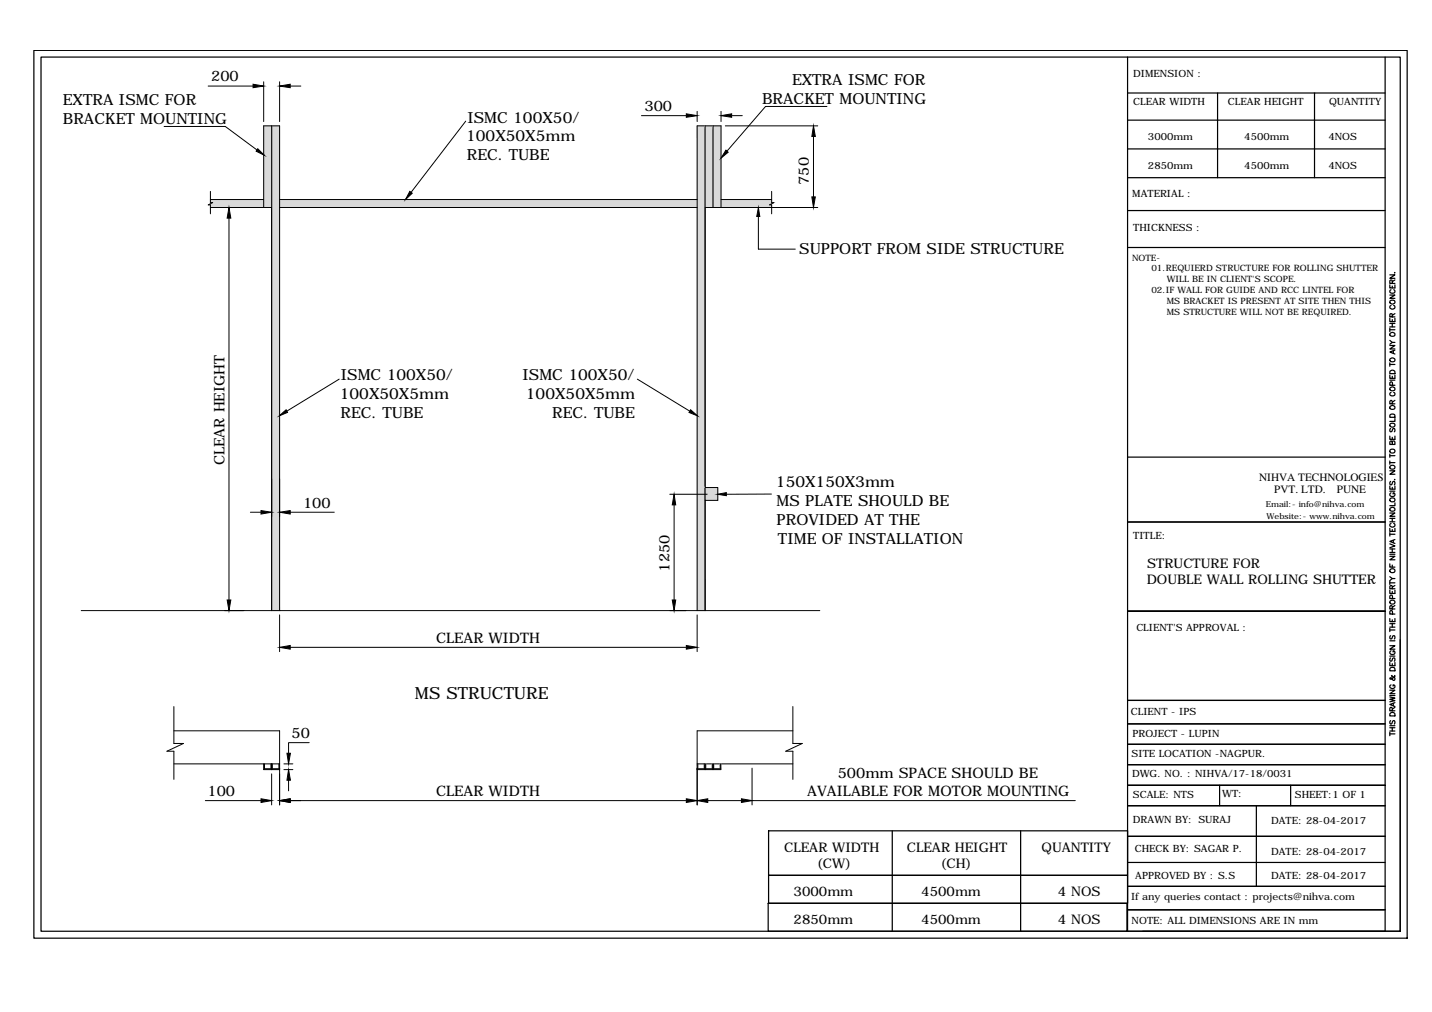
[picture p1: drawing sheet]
<svg xmlns="http://www.w3.org/2000/svg" width="297mm" height="210mm" viewBox="0 0 297 210" stroke-linecap="round" stroke-linejoin="round" font-family="sans-serif">
<!-- layer: 0 -->
<g fill="none" stroke="#000" stroke-width=".25">
<path d="M7 10.4h284.9v184.2h-284.9zM8.5 11.8h281.9v181.4h-281.9zM233.9 11.8v181.4h53.4v-181.4M233.9 19.3h53.4M252.6 19.3v17.6M272.7 19.3v17.6M233.9 30.9h53.4M233.9 24.9h53.4M233.9 36.9h53.4M233.9 43.7h53.4M233.9 51.3h53.4M288.3 59.1v.6h1v-.6"/>
<path d="M288.3 57h1l-1 .7h1M288.8 58.8v-.6h-.5v.6h1M288.8 59.3v.4M289.3 56.5v.1zM289.3 58.1l-.5 .3M288.3 77.8v.7h1v-.7M288.3 71.7h1l-1 .7h1M288.3 66v.7h1v-.7M288.3 61.2h1l-1 .7h1M288.3 68.1v.7M288.3 75.3v.7M288.3 78.9h1"/>
<path d="M288.3 75.6h1M288.3 70.6l.5 .4M288.3 68.4h1M288.3 67.8h1M288.3 67.1h1M288.3 77a.58 .58 0 0 1 .8-.2 .58 .58 0 0 1 .2 .7h-1zM288.3 74.5a.51 .51 0 0 1 .7-.2 .51 .51 0 0 1 .2 .7 .54 .54 0 0 1-.6 0 .54 .54 0 0 1-.3-.5zM288.3 69.2a.51 .51 0 0 1 .7-.2 .51 .51 0 0 1 .2 .7 .54 .54 0 0 1-.6 0 .54 .54 0 0 1-.3-.5zM288.3 62.4a.51 .51 0 0 1 .7-.1 .51 .51 0 0 1 .2 .6 .54 .54 0 0 1-.6 .1 .54 .54 0 0 1-.3-.6zM288.5 63.4a.39 .39 0 0 0-.2 .4 .39 .39 0 0 0 .4 .3 .45 .45 0 0 0 .6-.1 .45 .45 0 0 0-.1-.6h-.1M288.5 60.1a.37 .37 0 0 0-.2 .4 .37 .37 0 0 0 .4 .3h.3a.37 .37 0 0 0 .3-.3 .37 .37 0 0 0-.2-.4M288.8 65.7v-.6h-.5v.6h1"/>
<path d="M288.8 66.3v.4M288.8 67.1v.7M288.8 78v.5M288.8 79.9v-.6l-.3-.1-.2 .2v.5h1M289 72.8v.5M289.3 72.6l-1 .4 1 .4M289.3 71h-.5l-.5 .4M289.3 65.1l-.5 .3M233.9 94.8h53.4M288.3 97.6h1l-1 .8h1M288.3 90.5v.6h1v-.6M288.3 94.2v.7"/>
<path d="M288.3 95.6v.7M288.3 96h1M288.3 94.5h1M288.3 96.7a.51 .51 0 0 1 .7-.2 .51 .51 0 0 1 .2 .7 .54 .54 0 0 1-.6 .1 .54 .54 0 0 1-.3-.6zM288.3 88a.51 .51 0 0 1 .7-.2 .51 .51 0 0 1 .2 .7 .52 .52 0 0 1-.6 .1 .52 .52 0 0 1-.3-.6zM288.3 86a.59 .59 0 0 1 .7-.1 .59 .59 0 0 1 .3 .7h-1zM288.3 84.3a.51 .51 0 0 1 .7-.2 .51 .51 0 0 1 .2 .7 .54 .54 0 0 1-.6 .1 .54 .54 0 0 1-.3-.6zM288.3 80.5a.51 .51 0 0 1 .7-.2 .51 .51 0 0 1 .2 .7 .54 .54 0 0 1-.6 0 .54 .54 0 0 1-.3-.5zM288.5 99.9l-.2 .2v.4h.4l.2-.5 .3-.1 .1 .2-.1 .5M288.5 93.2a.52 .52 0 0 1 .6 0 .52 .52 0 0 1 .2 .6 .5 .5 0 0 1-.7 .2 .5 .5 0 0 1-.1-.8zM288.5 88.9l-.2 .2v.4h.4l.2-.5 .3-.1 .1 .2-.1 .5M288.5 81.4a.37 .37 0 0 0-.2 .4 .37 .37 0 0 0 .4 .3h.3a.37 .37 0 0 0 .3-.3 .37 .37 0 0 0-.2-.4"/>
<path d="M288.8 91.7l.2-.2h.3v.2v.5h-1l.1-.7h.3l.1 .7M288.8 83.8v-.6l-.3-.2-.2 .3v.5h1M288.8 90.7v.4M289.3 99.5h.1M289.3 86.8v.6h-1M289.3 83l-.5 .4M233.9 108.3h53.4M288.3 117v.6h1M288.3 115.4h1l-1 .7h1M288.3 112.8l1 .4-1 .4M288.3 109.6v.6h1v-.6M288.3 106.4h1l-1 .7h1"/>
<path d="M288.3 100.8v.7h1v-.7M288.3 110.5v.7M288.3 119.6l.5 .4M288.3 115h1M288.3 114.6h1M288.3 113.9h1M288.3 110.8h1M288.3 108.2h1M288.3 107.5h1M288.3 101.9h1M288.3 118.2a.51 .51 0 0 1 .7-.2 .51 .51 0 0 1 .2 .7 .54 .54 0 0 1-.6 .1 .54 .54 0 0 1-.3-.6zM288.3 105.4a.51 .51 0 0 1 .7-.1 .51 .51 0 0 1 .2 .6 .54 .54 0 0 1-.6 .1 .54 .54 0 0 1-.3-.6z"/>
<path d="M288.5 103.4a.52 .52 0 0 1 .6-.1 .52 .52 0 0 1 .2 .6 .5 .5 0 0 1-.7 .2 .5 .5 0 0 1-.1-.7zM288.5 108.6a.39 .39 0 0 0-.2 .4 .39 .39 0 0 0 .4 .3 .45 .45 0 0 0 .6-.1 .45 .45 0 0 0-.1-.6h-.1M288.5 102.2a.39 .39 0 0 0-.2 .5 .39 .39 0 0 0 .4 .3 .45 .45 0 0 0 .6-.2 .45 .45 0 0 0-.1-.5l-.2-.1v.3M288.8 101.1v.4M288.8 107.5v.7M288.8 109.8v.4M288.8 113.9v.7M288.8 117.2v.4M289 112.1v.5M289.3 111.9l-1 .4 1 .4M289.3 104.3v.6h-1M287.3 126.8h-53.4h53.4"/>
<path d="M288.3 137.4v.7h1v-.7M288.3 133.9h1l-1 .7h1M288.3 128.3v.6h1v-.6M288.3 122.4v.7h1v-.7M288.3 120.5v.7M288.3 130.3v.7M288.3 136.1h1M288.3 132.9h1M288.3 130.7h1M288.3 130.1h1M288.3 129.4h1M288.3 120.9h1"/>
<path d="M288.3 138.6a.59 .59 0 0 1 1 .2v.3h-1zM288.3 124.7a.51 .51 0 0 1 .7-.2 .51 .51 0 0 1 .2 .7 .54 .54 0 0 1-.6 .1 .54 .54 0 0 1-.3-.6zM288.5 136.5l-.2 .2v.4h.4l.2-.5 .3-.1 .1 .2-.1 .4M288.5 131.9l-.2 .2v.3h.4l.2-.5h.3l.1 .2-.1 .4M288.5 135a.39 .39 0 0 0-.2 .4 .39 .39 0 0 0 .4 .3 .45 .45 0 0 0 .6-.1 .45 .45 0 0 0-.1-.6h-.2v.2M288.8 126.3v-.6l-.3-.1-.2 .2v.5h1M288.8 122.1v-.6h-.5v.6h1M288.8 122.7v.4M288.8 128.6v.3M288.8 129.4v.7M288.8 137.7v.4M288.8 127.4v-.7h-.4l-.1 .7h1"/>
<path d="M288.8 124.1v-.6h-.4l-.1 .6h1M289.3 120h-.5l-.5 .4M289.3 125.6l-.5 .4M289.3 121.4l-.5 .4M290.4 132.7v60.5h-53.4M233.9 145.3h53.4M233.9 150.1h53.4M233.9 154.4h53.4M233.9 158.6h53.4M288.3 144.6l1 .2-1 .3 1 .2-1 .3M288.3 143.2h1l-1 .7h1M288.3 152.2h1"/>
<path d="M288.3 151.9v.7M288.3 151.6h1M288.3 150.9h1M288.3 150.5h1M288.3 144.3h1M288.3 148a.58 .58 0 0 1 .8-.2 .58 .58 0 0 1 .2 .7h-1zM288.5 149.5l-.2 .2 .2 .5 .2-.1 .3-.6h.2l.1 .2-.1 .5M288.5 142.1a.39 .39 0 0 0-.2 .4 .39 .39 0 0 0 .4 .3 .45 .45 0 0 0 .6-.1 .45 .45 0 0 0-.1-.6h-.2v.2M288.8 140.1l-.2 .1 .1 .1a.54 .54 0 0 1 .5 .2 .54 .54 0 0 1 .1 .6h-.3l-.5-.5-.2 .1 .2 .2 .2-.1 .6-.4v-.3M288.8 147.4v-.6l-.3-.1-.2 .3v.4h1M288.8 150.9v.7M289 145.9v.5"/>
<path d="M289.3 145.7l-1 .4 1 .4M289.3 146.7l-.5 .4M159.4 172.3h74.5v9.3h-74.5zM185.1 172.3v20.9M211.7 172.3v20.9M233.9 167.1h53.4M233.9 173.5h53.4M233.9 178.9h53.4M253 162.9v4.2M260.6 167.1v16.7M267.7 162.9v4.2M287.3 162.9h-53.4h53.4"/>
<path d="M159.3 187.4h74.5v5.8h-74.5zM159.4 181.6h74.5v5.8h-74.5zM233.9 183.8h53.4M233.9 188.7h53.4"/>
</g>
<g fill="#d9d9d9" stroke="#d9d9d9" stroke-width=".21">
<path d="M58 41.4v1.6h86.6zM58 41.4h86.6v1.6z"/>
<path d="M56.3 26.1v100.5h1.7zM56.3 26.1h1.7v100.5z"/>
<path d="M57.9 158.4v1.1h.1zM57.9 158.4h.1v1.1z"/>
<path d="M56.3 158.4v1.1h.2zM56.3 158.4h.2v1.1z"/>
<path d="M56.2 158.4v1.1h.1zM56.2 158.4h.1v1.1z"/>
<path d="M54.7 158.4v1.1h.2zM54.7 158.4h.2v1.1z"/>
<path d="M56.3 159.5v.1h1.7zM56.3 159.5h1.7v.1z"/>
<path d="M54.7 159.5v.1h1.6zM54.7 159.5h1.6v.1z"/>
<path d="M144.6 26.1v100.5h1.7zM144.6 26.1h1.7v100.5z"/>
<path d="M146.1 158.4v1.1h.2zM146.1 158.4h.2v1.1z"/>
<path d="M144.6 158.4v1.1h.1zM144.6 158.4h.1v1.1z"/>
<path d="M144.6 159.5v.1h1.7zM144.6 159.5h1.7v.1z"/>
<path d="M146.3 26.1v16.9h1.6zM146.3 26.1h1.6v16.9z"/>
<path d="M147.9 26.1v16.9h1.7zM147.9 26.1h1.7v16.9z"/>
<path d="M149.6 41.4v.6h10.5zM149.6 41.4h10.5v.6z"/>
<path d="M149.6 42v.5h10zM149.6 42h10.9l-.9 .5z"/>
<path d="M149.6 42.5v.5h10.5zM149.6 42.5h10.5v.5z"/>
<path d="M54.7 26.1v16.9h1.6zM54.7 26.1h1.6v16.9z"/>
<path d="M43.6 41.4v.6h11.1zM43.6 41.4h11.1v.6z"/>
<path d="M43.2 42.5h11.5l-10.6-.5zM44.1 42h10.6v.5z"/>
<path d="M43.6 42.5v.5h11.1zM43.6 42.5h11.1v.5z"/>
<path d="M146.3 101.1v2.7h2.6zM146.3 101.1h2.6v2.7z"/>
<path d="M149.4 158.4v1.1h.1zM149.4 158.4h.1v1.1z"/>
<path d="M147.9 158.4v1.1h.1zM147.9 158.4h.1v1.1z"/>
<path d="M147.7 158.4v1.1h.2zM147.7 158.4h.2v1.1z"/>
<path d="M146.3 158.4v1.1h.1zM146.3 158.4h.1v1.1z"/>
<path d="M147.9 159.5v.1h1.6zM147.9 159.5h1.6v.1z"/>
<path d="M146.3 159.5v.1h1.6zM146.3 159.5h1.6v.1z"/>
</g>
<g fill="none" stroke="#000" stroke-width=".21">
<path d="M43.2 17.9h9.3M54.7 17v8.2M58 17v8.2M60.2 17.9h2.2M34 26.2h12.7l6.6 4.9M43.6 39.7v2.3h.5l-.9 .5h.4v1.9M56.3 26.1v100.5M96.6 25.1l-11.3 14.8M133.1 24h9.3M144.6 23.1v2.1M146.3 26.1v100.5M147.9 26.1v16.9"/>
<path d="M149.6 23.1v2.1M150.5 26.1h19.1M151.8 24h2.2M160.1 39.7v2.3h.4l-.9 .5h.5v1.9M168.7 28.3v12.5M171.5 22.1h-12.7l-8 9.3M43.6 43h12.7M43.6 41.4h11.1M47.5 45.2v79.2M54.7 43v-16.9h3.3v100.5M58 43h86.6M58 41.4h86.6"/>
<path d="M146.3 43h23.3M149.6 43v-16.9h-5v100.5M149.6 41.4h10.5M157.3 44.9v6.8h7.7M70.4 78.6l-10.9 6.7M132.2 78.6l10.9 6.7M51.9 106.2h2.2M60.2 106.2h9.1M138.9 102.5h7.8M139.8 104.7v19.7M146.3 101.1h2.6v2.7h-2.6zM160 102.5h-9.3"/>
<path d="M16.8 126.6h153.3M58 127.5v7.7M60.2 134.3h82.2M144.6 127.5v7.7M36.1 151.6h21.9v15.3M36.1 158.4h21.9M36.1 146.5v7.7h2l-3.5 1.6h1.5v5.9M54.7 158.4v1.2h3.3M54.9 158.4v1.1h1.3v-1.1M56.3 158.4v1.2M56.5 158.4v1.1h1.4v-1.1M58.9 159.6h1.8"/>
<path d="M58.9 158.4h1.8M64.1 154h-4.2v2.2M144.6 158.4h19.9M144.7 158.4v1.1h1.4v-1.1M146.3 158.4v1.2M146.4 158.4v1.1h1.3v-1.1M147.9 158.4v1.2M148 158.4v1.1h1.4v-1.1M149.5 158.4v1.2h-4.9M156 159.3v7.6M164.5 151.6h-19.9v15.3M164.5 146.5v7.7h1.9l-3.4 1.6h1.5v5.9"/>
<path d="M42.6 166.1h11.5M56.3 160.5v6.4M59.9 161.8v2.2M60.2 166.1h82.2M146.8 166.1h7M156 166.1h67.1"/>
</g>
<g fill="#000" stroke="#000" stroke-width=".21">
<path d="M52.5 17.5l2.2 .4-2.2 .3zM58 17.9l2.2-.4v.7zM53.5 30.8l1.3 1.4-1.7-.8zM142.4 23.6l2.2 .4-2.2 .3zM150.6 31.1l.4 .5-1.4 1.2zM149.6 24l2.2-.4v.7zM168.7 26.1l.4 2.2h-.7zM47.5 43l.4 2.2h-.8zM85 39.7l.5 .4-1.4 1.3zM157.3 43l.3 1.9h-.6zM168.4 40.8h.7l-.4 2.2zM57.9 86.3l1.5-1.3 .2 .5z"/>
<path d="M143.3 85l1.4 1.3-1.8-.8zM54.1 105.9l2.2 .3-2.2 .4zM58 106.2l2.2-.3v.7zM139.8 102.5l.4 2.2h-.8zM148.8 102.5l1.9-.3v.6zM47.1 124.4h.8l-.4 2.2zM58 134.3l2.2-.4v.7zM139.4 124.4h.8l-.4 2.2zM142.4 133.9l2.2 .4-2.2 .3zM59.5 156.2h.7l-.3 2.2zM54.1 165.7l2.2 .4-2.2 .3zM59.9 159.6l.3 2.2h-.7z"/>
<path d="M58 166.1l2.2-.4v.7zM142.4 165.7l2.2 .4-2.2 .3zM144.6 166.1l2.2-.4v.7zM153.8 165.7l2.2 .4-2.2 .3z"/>
</g>
<text font-size="3.5" x="86.1" y="145">MS STRUCTURE</text>
<g font-size="3.2">
<text x="164.3" y="17.6">EXTRA ISMC FOR</text>
<text x="13" y="21.7">EXTRA ISMC FOR</text>
<text x="158.1" y="21.5">BRACKET MOUNTING</text>
<text x="13" y="25.6">BRACKET MOUNTING</text>
<text x="96.7" y="29.3">100X50X5mm</text>
<text x="96.9" y="25.4">ISMC 100X50/</text>
<text x="96.8" y="33.3">REC. TUBE</text>
<text x="165.8" y="52.7">SUPPORT FROM SIDE STRUCTURE</text>
<text x="70.5" y="82.8">100X50X5mm</text>
<text x="70.7" y="78.9">ISMC 100X50/</text>
<text x="108.4" y="78.9">ISMC 100X50/</text>
<text x="109.1" y="82.8">100X50X5mm</text>
<text x="70.6" y="86.8">REC. TUBE</text>
<text x="114.5" y="86.8">REC. TUBE</text>
<text x="161" y="101">150X150X3mm</text>
<text x="161.1" y="105">MS PLATE SHOULD BE</text>
<text x="161.1" y="108.9">PROVIDED AT THE</text>
<text x="161.4" y="112.8">TIME OF INSTALLATION</text>
</g>
<g font-size="3">
<text x="43.8" y="16.9">200</text>
<text x="133.7" y="23">300</text>
<text x="167.8" y="38.3" transform="rotate(-90 167.8 38.3)">750</text>
<text x="46.6" y="96.4" transform="rotate(-90 46.6 96.4)">CLEAR HEIGHT</text>
<text x="62.9" y="105.3">100</text>
<text x="138.9" y="118.6" transform="rotate(-90 138.9 118.6)">1250</text>
<text x="90.5" y="133.3">CLEAR WIDTH</text>
<text x="60.5" y="153.1">50</text>
<text x="173.8" y="161.4">500mm SPACE SHOULD BE</text>
<text x="43.1" y="165.1">100</text>
<text x="90.5" y="165.1">CLEAR WIDTH</text>
<text x="167.4" y="165.1">AVAILABLE FOR MOTOR MOUNTING</text>
</g>
<g font-size="2.8">
<text x="238" y="117.8">STRUCTURE FOR</text>
<text x="237.9" y="121.1">DOUBLE WALL ROLLING SHUTTER</text>
<text x="162.7" y="176.7">CLEAR WIDTH</text>
<text x="188.1" y="176.7">CLEAR HEIGHT</text>
<text x="216.1" y="176.7">QUANTITY</text>
<text x="164.6" y="185.9">3000mm</text>
<text x="169.5" y="180.1">(CW)</text>
<text x="191.1" y="185.9">4500mm</text>
<text x="195.1" y="180.1">(CH)</text>
<text x="219.5" y="185.9">4 NOS</text>
<text x="164.6" y="191.7">2850mm</text>
<text x="191.1" y="191.7">4500mm</text>
<text x="219.5" y="191.7">4 NOS</text>
</g>
<g font-size="2.3">
<text x="261.2" y="99.8">NIHVA TECHNOLOGIES</text>
<text x="264.3" y="102.2">PVT. LTD.</text>
<text x="277.3" y="102.2">PUNE</text>
</g>
<g font-size="2.1">
<text x="235.1" y="16.1">DIMENSION :</text>
<text x="235.1" y="21.8">CLEAR WIDTH</text>
<text x="254.7" y="21.8">CLEAR HEIGHT</text>
<text x="275.7" y="21.8">QUANTITY</text>
<text x="238.1" y="29">3000mm</text>
<text x="258.1" y="29">4500mm</text>
<text x="275.5" y="29">4NOS</text>
<text x="238.1" y="35">2850mm</text>
<text x="258.1" y="35">4500mm</text>
<text x="275.5" y="35">4NOS</text>
<text x="234.9" y="40.8">MATERIAL :</text>
<text x="235.1" y="48">THICKNESS :</text>
<text x="235.1" y="111.7">TITLE:</text>
<text x="235.7" y="130.9">CLIENT'S APPROVAL :</text>
<text x="234.6" y="148.4">CLIENT - IPS</text>
<text x="234.9" y="152.9">PROJECT - LUPIN</text>
<text x="234.7" y="157.1">SITE LOCATION -NAGPUR.</text>
<text x="234.8" y="161.2">DWG. NO. : NIHVA/17-18/0031</text>
<text x="235" y="165.4">SCALE: NTS</text>
<text x="253.5" y="165.3">WT:</text>
<text x="268.6" y="165.4">SHEET:1 OF 1</text>
<text x="235" y="170.7">DRAWN BY: SURAJ</text>
<text x="263.7" y="170.9">DATE: 28-04-2017</text>
<text x="235.4" y="176.7">CHECK BY: SAGAR P.</text>
<text x="263.7" y="177.2">DATE: 28-04-2017</text>
<text x="235.5" y="182.2">APPROVED BY : S.S</text>
<text x="263.7" y="182.4">DATE: 28-04-2017</text>
<text x="234.6" y="186.8">If any queries contact : projects@nihva.com</text>
<text x="234.7" y="191.7">NOTE: ALL DIMENSIONS ARE IN mm</text>
</g>
<g font-size="1.8">
<text x="234.8" y="54">NOTE-</text>
<text x="238.8" y="56.3">01.REQUIERD STRUCTURE FOR ROLLING SHUTTER</text>
<text x="242" y="58.6">WILL BE IN CLIENT'S SCOPE.</text>
<text x="238.8" y="60.8">02.IF WALL FOR GUIDE AND RCC LINTEL FOR</text>
<text x="242" y="63.1">MS BRACKET IS PRESENT AT SITE THEN THIS</text>
<text x="242" y="65.4">MS STRUCTURE WILL NOT BE REQUIRED.</text>
</g>
<g font-size="1.7">
<text x="262.6" y="105.1">Email:- info@nihva.com</text>
<text x="262.7" y="107.6">Website:- www.nihva.com</text>
</g>
</svg>
